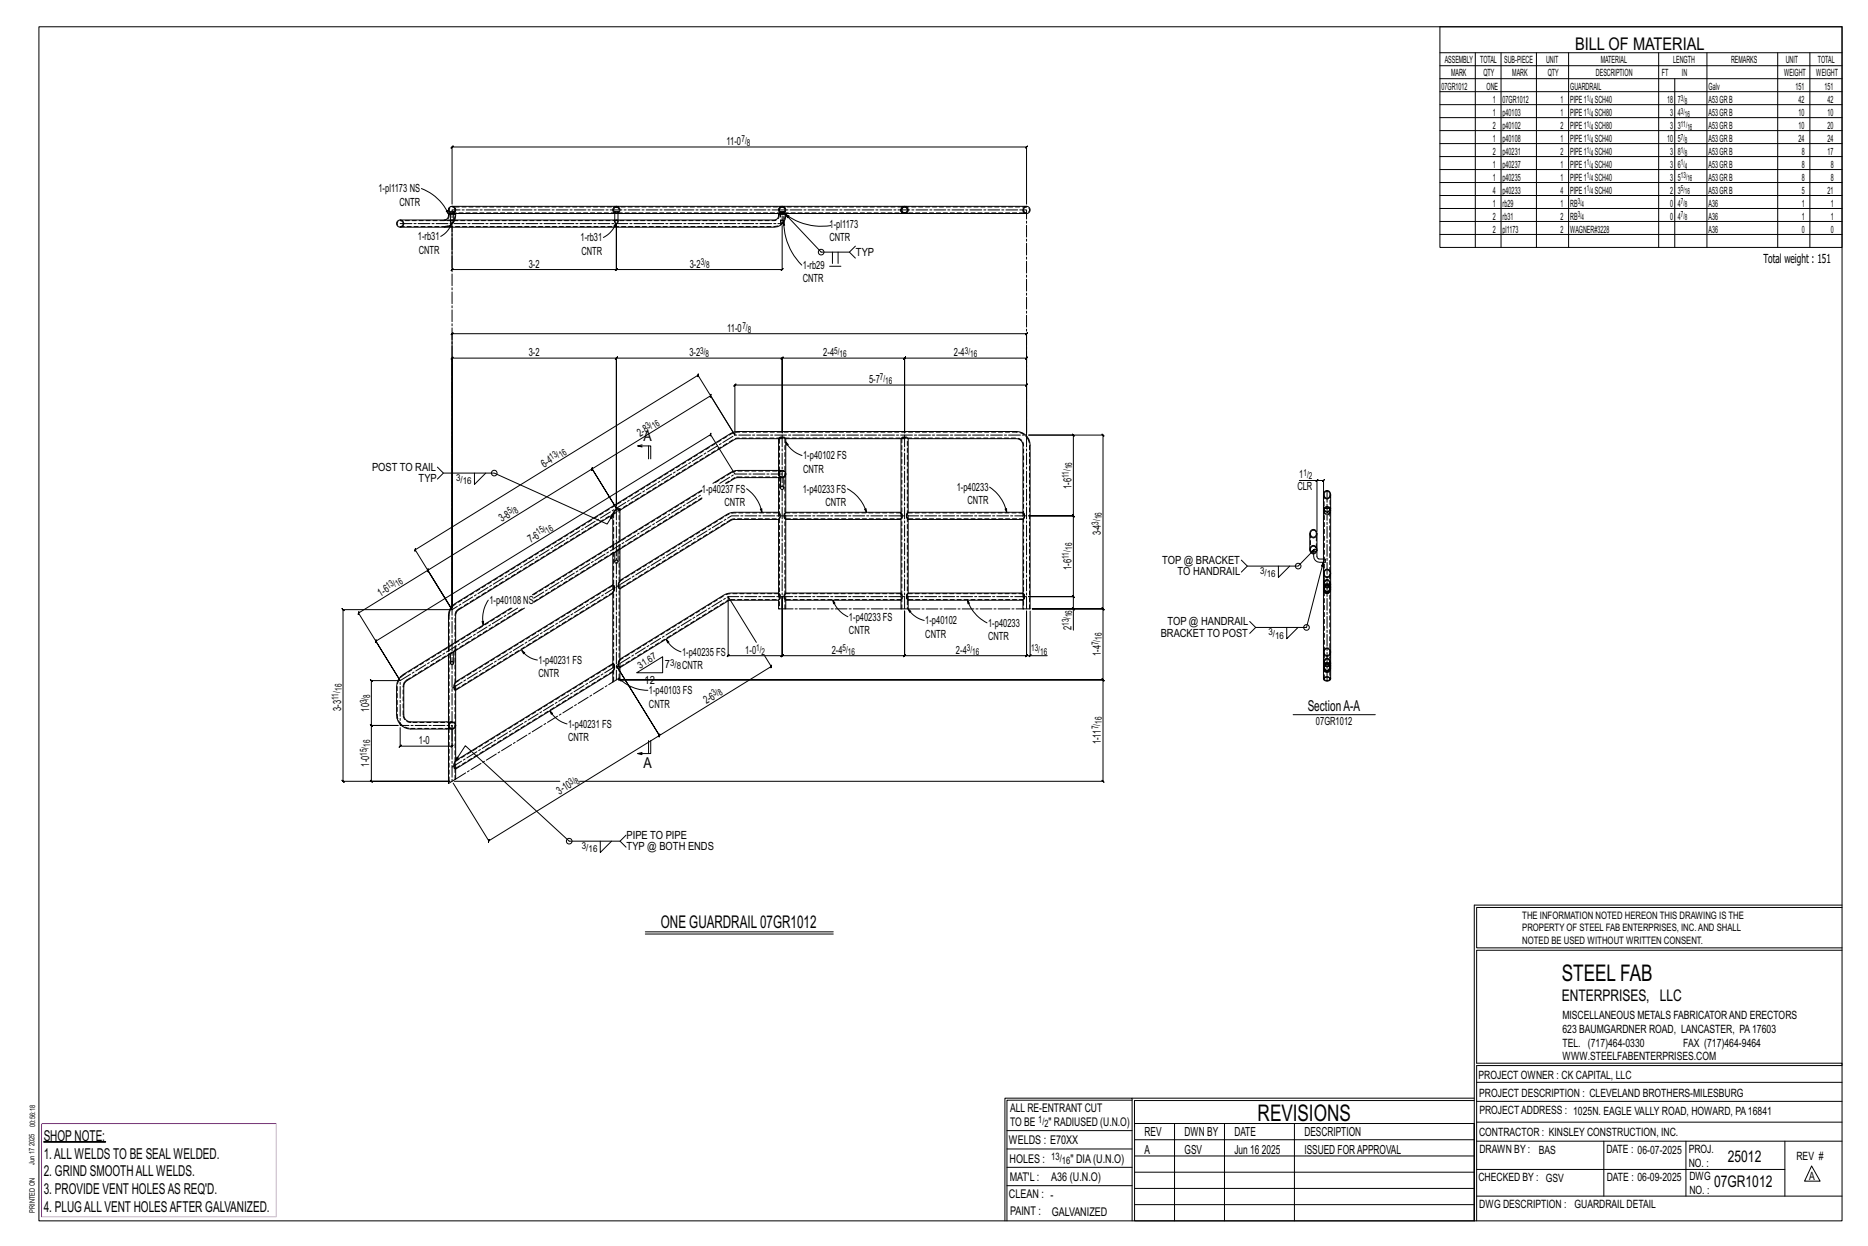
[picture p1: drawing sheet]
<svg xmlns="http://www.w3.org/2000/svg" width="914mm" height="610mm" viewBox="0 0 914 610" stroke-linecap="round" stroke-linejoin="round" font-family="sans-serif">
<path d="M21 559h31z" fill="#000" stroke="#000" stroke-width=".49"/>
<g fill="none" stroke="#000" stroke-width=".49">
<path d="M19 13h883v584h-883zM705 13h197v108h-197zM705 26h197M705 32h197M705 39h197M722 26v95M735 26v95M752 26v95M768 26v95M812 26v95M820 39v82M836 26v95"/>
<path d="M870 26v95M886 26v95M705 45h197M705 51h197M705 58h197M705 64h197M705 70h197M705 77h197M206 92a24 24 0 0 1 14 13M502 100v-28l1-1-1 1h-281l1-1-1 1v28M705 83h197M705 89h197"/>
<path d="M705 96h197M218 103h1l1 2zM220 105l-1 2-2 1M220 105h.1M220 101h1h281a1.8 1.8 0 0 1 2 2 1.8 1.8 0 0 1-2 1h-281l-1-1zM220 104v1M220 104v4M221 109v2h-1zM221 109a11 11 0 0 1-5 7M222 104v4M222 105h1M223 105v3"/>
<path d="M223 104v1M301 104v4M301 109v2h-1zM301 109a12 12 0 0 1-6 7M303 104v4M381 104v1M381 105v2l-2 1h-183a1.8 1.8 0 0 0-2 1 1.8 1.8 0 0 0 2 2h183a6 6 0 0 0 6-6M381 105h4M383 110v22v-1l-1 1h1h-81v-1l-1 1h1v-23v23v-1l-1 1h1h-81l1-1-1 1v-21M384 109h-1M384 108v2h-1zM384 108a30 30 0 0 0 8 22"/>
<path d="M385 105l1 1zM385 105l17 18h14l3-3M385 105a30 30 0 0 0 22 5M385 104v1M705 102h197M705 108h197M705 115h197M406 130h6M407 123v6M410 123v6M416 123l3 3M314 219l-2-1h7v7"/>
<path d="M314 218h-2M317 218v7M360 213l-12-19v-1v1l-58 35v1v-1l12 20-12-20v1v-1l-81 50 1-1-1 2v-1l12 19-12-19 1-1-1 2v-1l-34 21 1-1-1 2v-1l21 33-12-19v-1v1l164-101v-1v1l12 19M381 215h-21l-57 35v15M381 215l1-1h2l1 1M381 215v15M385 215v36M385 216l1 2h-1zM385 216a14 14 0 0 0 8 7M385 215h56M441 215l1-1h2l1 1M441 215v36"/>
<path d="M445 215v36M445 215h53h2l1 3v33M502 211v-36h1l-1 1v-1h-59l-1 1 1-1v37v-37l-1 1 1-1h-60l-1 1 1-1v37v-37l-1 1 1-1h-81l-1 1 1-1v73v-73l-1 1 1-1h-81h1l-1 1v-1v122v-134v1l1-1h-1h281v1l1-1h-1v49v-24h1l-1 1v-1h-142l-1 1 1-1v25l-18-29v-1v1l-139 85v-1v2v-1l18 29h-53h-1l1 1v-1v84h-1l1 1v-1h52h-38v1l-1-1h1v-27l-1-1 1 1h13h-13l-1-1 1 1v-22l-1-1 1 1h14M214 229l3 2h25l55 25 3-4M217 231l-3 3M232 231v6l6-6M344 240l-83 51M365 239a18 18 0 0 1 8 12M381 234v17M382 234v5a.8 .8 0 0 0 1 0 .8 .8 0 0 0 1 0v-5M383 234a1.8 1.8 0 0 0 2-2 1.8 1.8 0 0 0-2-2h-23l-11 6M384 234h.1"/>
<path d="M384 234h-23l-5 2M384 233h.1M415 239a19 19 0 0 1 9 12M484 238a19 19 0 0 1 9 13M636 235h9v25M645 235l-1 1 1-1zM645 235h3l-1 1 1-1v12M302 249h-1M344 244l-83 51M372 249h1v2zM381 254v36M381 251h1v2l-1 1"/>
<path d="M381 254h-23l-55 34v-3v-1M381 251h-22h-2l-54 33M385 251h56h1v2l-1 1h-56M385 251h-1v2l1 1M385 254v36M423 249h1v2zM441 254v36M445 254h56M445 251h56h1v2l-1 1M445 251h-1v2l1 1M445 254v36M492 249h1v2z"/>
<path d="M501 254v36M648 242v7M648 248v26l-3-1v-4M651 248v38a1.8 1.8 0 0 1-1 2 1.8 1.8 0 0 1-2-2v-11a4 4 0 0 1-5-3v-3h2M651 242a1.9 1.9 0 0 0-2-2 1.9 1.9 0 0 0-1 3 1.9 1.9 0 0 0 3 1v-2v7M300 267v-15l-76 47-1 2v13M300 271v15M303 269v6a.8 .8 0 0 1-1 1 .8 .8 0 0 1-1-1v-5h1M303 269v15M611 277l-3 3M626 277v5l5-5M641 261v8l1 2h1"/>
<path d="M644 269l-9 8h-24l-3-3M645 261v8M648 275l-8 32h-25l-3-3M239 294a16 16 0 0 0-2 12M250 298l-53 32a7 7 0 0 0-3 6v14a7 7 0 0 0 7 7h20a1.8 1.8 0 0 0 2-2 1.8 1.8 0 0 0-2-2h-20l-2-1-1-2v-16l1-1 58-35M300 290v35M300 286l1 1v2l-1 1M300 286l-77 48M300 290l-77 48M303 288v35M381 290l1 1v2l-1 1M381 290h-23l-3 1-52 32"/>
<path d="M381 294h-24l-54 33M385 294v4h-4v-4M385 290h56l1 1v2l-1 1h-56M385 290l-1 1v2l1 1M408 294l1 1h-1zM408 294a14 14 0 0 0 7 8M441 293v5h4v-4M445 294h56M445 298l1 1-1 1zM445 290h56l1 1v2l-1 1M445 290l-1 1v2l1 1M445 298a13 13 0 0 0 7 6"/>
<path d="M474 294l1 1h-1zM474 294a19 19 0 0 0 9 11M501 294v4h3v-80a7 7 0 0 0-6-7h-137l-2 1-136 83a7 7 0 0 0-3 6v15M504 299v22h9M505 298h20v10M525 297l1 1zM525 298v-6h1l-1-1v1h-21h21h1l-1-1v1v-40l1 1-1-1h-21h21l1 1-1-1v-39h1l-1-1v1h-21h36l-1-1 1 1v85l-1-1 1 1h-35h35l-1-1 1 1v35l-1-1 1 1h-237h237l-1-1 1 1v49h-1l1 1v-1h-256M648 286v39a1.8 1.8 0 0 0 2 1 1.8 1.8 0 0 0 1-1v-39M222 319v5a.8 .8 0 0 1-1 1 .8 .8 0 0 1-1-1v-4l1-1M223 318v16M236 304h1v2zM255 318l2 1-1 1z"/>
<path d="M255 318a12 12 0 0 0 8 5M326 313l1 1v1zM326 313a12 12 0 0 0 7 6M370 314l-14-22v29l1-1-1 1h27h-1l1-1v1v-29v29h-1l1-1v1h60h-1l1-1v1v-22v22h-1l1-1v1h59l1-1-1 1v-22v22l1-1-1 1h2M615 307l-3 3M630 307v6l5-6M220 320v33M223 334a3 3 0 0 0 0 4M223 338v34M300 325h1v2l-1 2M300 325l-77 47M300 329l-77 47"/>
<path d="M303 332l1 1zM303 332a20 20 0 0 0 14 6M303 323v1v2v1M303 327v5l-3 2v-5M312 329l12-8v8zM374 321l4 5v-1l-1 2 1-1-55 34v-1v2v-1l-21-34 21 34v-1v2v-1l-84 51v1v-1l-17-28M504 321l1-1zM648 325v7a2 2 0 0 0 2 1 2 2 0 0 0 1-1 1.5 1.5 0 0 1-1 1 1.5 1.5 0 0 1-2-1l2-1 1 1M651 325v7a2 2 0 0 0-1-1 2 2 0 0 0-2 1M220 357v26l3-2v-5M221 355v10h1l-1 1v-1h-25l-1 1 1-1v-9M269 348l1 1z"/>
<path d="M269 348a14 14 0 0 0 9 6M633 350h40M223 372a3 3 0 0 0 0 4M223 372l5-7 51 47h25l2-3M314 368l-2 1M317 362v7M319 362v7h-7h2M222 382h52M294 412v5l5-5M304 412l2 2M316 456h92M316 457h92"/>
<path d="M722 443v154M722 443h180M902 444h-179v20h179M902 465h-179v55h179v1h-179v76M554 538h-61v59M554 537h168M722 538h-167v13M723 539h179M723 530h179M493 553h61M555 550h167v47h-167zM555 558h167"/>
<path d="M575 550v47M599 550v47M634 550v47M723 549h179M723 558h179M785 558v27M825 558v27M874 558v27M493 571h61M493 562h61M555 573h167M555 566h167"/>
<path d="M723 572h151M887 570l4 8h-8zM492 597v-60h62v60M493 580h61M555 589h167M555 581h167M723 585h179"/>
<circle cx="402" cy="123" r="1.4"/>
<circle cx="242" cy="231" r="1.4"/>
<circle cx="650" cy="242" r="1.6"/>
<circle cx="635" cy="277" r="1.4"/>
<circle cx="643" cy="261" r="1.9"/>
<circle cx="643" cy="261" r="1.6"/>
<circle cx="649" cy="280" r="1.9"/>
<circle cx="650" cy="280" r="1.6"/>
<circle cx="640" cy="307" r="1.4"/>
<circle cx="649" cy="319" r="1.9"/>
<circle cx="650" cy="319" r="1.6"/>
<circle cx="279" cy="412" r="1.4"/>
</g>
<path d="M20 550h115v45h-115z" fill="none" stroke="#f0f" stroke-width=".5"/>
<g fill="none" stroke="#000" stroke-width=".49" stroke-dasharray="2 1.4">
<path d="M196 111h183a5 5 0 0 0 5-6M196 111h1M196 108l1 1v1M197 108h-1M197 111l1-1M197 110a1.5 1.5 0 0 1-1 1 1.5 1.5 0 0 1-2-2 1.5 1.5 0 0 1 2-1M198 110l-1-2M217 111h2M217 111a5 5 0 0 0 5-3M219 111l2-1 1-2M220 103v-1M220 105h.1"/>
<path d="M220 105l-1 2-2 1M220 102v2M220 108h.1M220 108h1M221 109l-1-1M221 108h.1M221 101h.1M221 104h.1M221 109h.1M221 104h-1M221 104h281M221 104h1"/>
<path d="M221 101l2 1v1M221 108h1M222 108h.1M222 109h-1M222 104h.1M222 101h.1M222 109h.1M222 104h-2M222 105h-2M222 108v1M222 108l1-3M222 101h-1"/>
<path d="M222 104h1M222 108h1M223 103v-1M223 103a1.5 1.5 0 0 1-2 1 1.5 1.5 0 0 1-1-2 1.5 1.5 0 0 1 1-1M223 105h.1M223 104h.1M223 104v-2M223 102v1M223 102l-1-1M300 103v-1M300 102l1-1M300 103h1"/>
<path d="M300 102v1M300 104v-1M301 103v1M301 104h-1M301 104h.1M301 101h.1M301 104h2zM301 102h-1M301 108h.1M301 109v-1M301 108h1M301 104h1l1-2"/>
<path d="M301 109h.1M302 101h1zM302 101h-1h1M302 101h.1M302 108h.1M302 109h-1M302 101l-1 1M302 109h.1M302 108h1M302 104h-1M303 108l-1 1M303 108h.1"/>
<path d="M303 104h.1M303 104h-1M303 102l-1-1M303 101h.1M303 101v2M303 102h.1M303 103v1M381 102h.1M381 105h.1M381 102l1-1M381 104v-2M381 105v2l-2 1h-183"/>
<path d="M382 102v1M382 103h.1M382 101h.1M382 102h.1M382 103v1M382 104h-1M382 104h.1M382 104h1zM382 101h2M382 104v4M382 109v-1M382 108h.1"/>
<path d="M382 109h.1M382 104l2-1M382 108h1M383 108h.1M383 109h-1M383 109h.1M383 104h1h-1M383 104h.1M383 101l-1 1M383 108h1M384 108h.1M384 108v1"/>
<path d="M384 104h-2M384 108v-4M384 104h.1M384 102l-1-1M384 101h.1M384 101v1M384 103h.1M384 102h.1M384 103v-1M384 105h.1M384 102h1M384 103v1"/>
<path d="M385 103h-1M385 102v1M441 103v-1M441 102h.1M441 102l1-1M441 104v-1M441 102v1M441 103h1M442 102h-1M442 101h.1M442 104l-1-1 1-2M442 104h.1"/>
<path d="M442 103v1M442 102h.1M442 104h-1M442 104h1zM442 101h2M442 104h2M443 104h1h-1M443 104h.1M443 101l-1 1M444 104v-1M444 102l-1-1M444 104h.1"/>
<path d="M444 101h.1M444 101v1M444 102h.1M444 103h.1M444 103v-1M444 102h1M444 103v1M445 103h-1M445 102v1M501 103l1 1M501 104h.1M501 101h.1"/>
<path d="M501 104v-1v-2M502 101h.1M502 104h.1M502 101l-1 2M502 101h-281M381 215h4M381 214h3M382 215v-1M382 214h.1M382 214l2 1M384 215v83M384 214h57"/>
<path d="M441 215h4M441 214h3M442 215v-1M442 214h.1M442 214l2 1v83M444 214h54l1 1 2 1M498 211h-137l-2 1-136 84-1 1-2 2M501 216v82M503 215a6 6 0 0 0-5-4M355 236l6-3M358 231l-8 5M360 231h-2"/>
<path d="M361 233h.1M361 233h22M380 230l-20 1M381 230h.1M381 230v3M381 233v1M381 232l1 1M381 232v1M381 233h.1M381 231v1M381 233h1M381 232l1-1"/>
<path d="M382 230v-15M382 230v3M382 233v65M382 233h.1M382 231h.1M382 233l-1-1M382 231a1.5 1.5 0 0 1 2 0 1.5 1.5 0 0 1-1 2M382 230l-1 2M382 233l1 1M382 233v1M382 230l-1 1M382 234h.1"/>
<path d="M382 234h1M383 238l-1 1M383 230h-3M383 230h-1M383 233h-1M383 234h1M384 234h.1M384 234v-1M384 239l-1-1M384 231h.1M384 233h.1M384 233l1-1"/>
<path d="M385 232l-1-2h-2M300 252l3-2M300 251v1M300 251h.1M300 251h1M301 251v-1M301 250h.1M301 250l2-1M301 249l-1 2M303 249h.1M303 249h-1M303 250v-1"/>
<path d="M303 249v16M344 240l-83 51M358 254l-55 34v-1v-1M358 251h23M381 251v3M381 251h.1M381 251l1 1M382 252l-1 2h-22h-1M384 253l1-2M384 253h.1M384 254v-1M385 254h-1"/>
<path d="M385 254v-3M385 251h56M441 254h-56M441 251h.1M441 251v3M441 251v1M441 252v2M444 253l1-2M444 253h.1M444 254v-1M444 254h.1M445 254v-3"/>
<path d="M445 251h56M501 254h-57M501 251h.1M501 251v3M501 251v1M501 252v2M648 250l1 2h1M648 249l2 2M648 248v1M648 249v1M648 248h.1M648 242v8"/>
<path d="M648 250l1-2M648 249h.1M648 249h1M648 250v-1M649 249h.1M649 250h-1M649 250h.1M649 252l-1-2M649 248h1l1 2M649 249h2v83M650 251l1-2M650 250h-1"/>
<path d="M650 248l-2 1M650 252l1-1v-1M651 249l-1 1M651 249h.1M651 250v-8M651 249l-1-1M651 250v1l-2 1M651 248l-1 1-2-1M651 249v-1M651 248h.1M651 250v-1M300 267h.1"/>
<path d="M300 267v3M300 270v1M300 267v-16M300 270v63M302 274l-1 1M302 269v1M303 269h-1M303 275l-1-1M303 269v-4M303 269v-1M303 268v-3M303 265h.1"/>
<path d="M641 268v1M641 261v8M641 269l2-2M641 269h.1M642 270l-1-1M643 271l-1-1M643 267l-2 1M643 267l1 1v1v-8M643 271l2-2M644 270l-1-1M644 269v1l-1 1M644 268l-1-1"/>
<path d="M645 269h.1M645 269l-1 1M645 269l-1-1M648 274v1M648 275h1M649 275v-1h-1M220 299v2M223 299l1-1M224 298l135-83 2-1h20M251 298l-53 32M261 294l83-50M300 286v1"/>
<path d="M300 286v4M300 290l-77 47M300 287h.1M300 287h1M300 289v1M301 287l-1 2M303 286v-1M303 285h.1M303 285l53-33 2-1M303 288v-4M381 290v4M381 290v1"/>
<path d="M381 290h-23l-4 1M381 291h.1M381 291h1M382 291l-1 2h-24M384 292l1-2M384 293v-1M384 293h.1M385 293h-1M385 294v-4M385 290l56 1M441 294l-56-1M441 290h.1"/>
<path d="M441 291h.1M441 290v3M441 291v2M441 298l1-83M444 292l1-2M444 293v-1M444 293h.1M445 294v-4M445 290l56 1M501 294l-57-1M501 290h.1M501 290v4"/>
<path d="M501 291h.1M501 298h.1M501 291v2M504 298v-80l-1-3M648 288v1M648 286h.1M648 287v-1M648 289v1M648 287v1v-1M648 285v2M648 288h.1M648 285v1"/>
<path d="M648 281v5M648 287v1M648 286v-1M648 289v-1M648 287h.1M648 288l1 1M648 286h1M648 290h1M648 286v1M648 287h1M648 285h1M649 286h-1"/>
<path d="M649 285v-1M649 287h-1M649 289h-1M649 286h.1M649 290h.1M649 289h.1M649 290l-1-1M649 287h.1M649 284h.1M649 286v1M649 290v-1M649 287h1"/>
<path d="M649 289h1M649 290h1M649 286h1M649 284h1M650 286h.1M650 284l1 1M650 289h.1M650 287h.1M650 286h-1M650 290h-1M650 290h.1M650 284h-1l-1 1"/>
<path d="M650 289h1M650 287h-1M650 290h1M650 286h1M650 287h1M651 290v-1M651 289v-1M651 286h.1M651 289l-1 1M651 287l-1-1M651 288v-1M651 287v2"/>
<path d="M651 286h-1M651 285h.1M651 289h.1M651 287v-1M651 285v1v-5M651 286l-1 1M651 285l-1-1M651 286v1M651 289v-2M651 288v1M651 287h.1M651 288h.1"/>
<path d="M651 287v-2M651 286v-1M651 287v1v-1M220 316v1M220 317v3M220 301v16M220 320v33M222 319h-1M222 319h.1M223 318v-3M223 315v-16M223 318h.1"/>
<path d="M223 315v-1M648 319v5M195 333l-1 3v14M197 336l1-2M198 330l-3 3M198 334l1-1M199 333l57-35M220 320h.1M221 324h-1M222 324h-1M222 337l1-3M223 337h-1"/>
<path d="M223 334v-16M223 337h.1M223 338h.1M223 334h.1M223 334l77-48M223 337v-3M300 325h.1M300 325v4M300 328l-77 48M300 325l1 1M300 327v1M301 326l-1 1"/>
<path d="M303 324h.1M303 332v-63M303 324v-1M303 323h.1M303 323l51-32M303 326v-1v-1M303 326l54-33M303 327v-4M648 327v1M648 325v-1M648 325h.1M648 328h.1"/>
<path d="M648 326v1v-2M648 323v3M648 327h.1M648 323v1M648 326v1v-1M648 326h.1M648 326v1M648 324v-1M648 332v-83M648 324h.1M648 325v2M648 325v1"/>
<path d="M648 327h1M648 324h1M648 328l1 1M648 328v-1M648 326l1-1M648 323h1M649 325h-1M649 326l-1-1M649 323h.1M649 328l-1-1M649 324h.1M649 329h.1"/>
<path d="M649 327v1M649 328h-1M649 325h.1M649 323v-1M649 328h.1M649 325h1M649 328h1M649 329h1M649 324h1M649 322h1M649 326h.1M650 324h.1"/>
<path d="M650 322l1 1M650 328h.1M650 325h.1M650 325h-1M650 329l-1-1M650 329h.1M650 328h-1M650 322h-1l-1 1M650 328l1-1M650 328v1M650 326h-1M650 329h1"/>
<path d="M650 324h1M650 325l1 1M650 326h.1M651 329v-1M651 327h.1M651 324h.1M651 328h-1M651 325h-1M651 327v-2M651 326v2M651 325l-1 1M651 323v1"/>
<path d="M651 324v1M651 327v1M651 325h.1M651 324v1v-6M651 327v-1M651 323l-1-1M651 325v1M651 328v-2M651 326v-1M651 326v-3M651 324v-1M651 326v1v-1"/>
<path d="M194 350l1 3M195 353l1 1M196 354l2 2M197 350v-14M198 352l-1-2M198 356h3M201 353l-3-1M201 356h20M220 355v1M220 353h.1M220 353v2M220 355h.1"/>
<path d="M220 356v1M220 354v2M220 355v-1M220 353v1M220 354v1M220 356h.1M220 356v27M220 356v-1M220 354a1.5 1.5 0 0 1 3 0 1.5 1.5 0 0 1-2 2M220 356l1 1M220 356a1.7 1.7 0 0 0 3-1 1.8 1.8 0 0 0-3-2M221 353h-20"/>
<path d="M221 356h-1M221 353h.1M221 353h-1M223 355v-21M222 375l1-2M223 376l-1-1M223 373v-18M223 376h.1M223 373h.1M223 373l77-48M223 372h.1M223 376v-4"/>
<path d="M220 383h.1M223 381v-8"/>
<circle cx="502" cy="103" r="1.5"/>
</g>
<g fill="none" stroke="#000" stroke-width=".49" stroke-dasharray="5.8 1 1 1">
<path d="M196 109h187v-6M383 213v85M443 213v85M352 236l8-4h23M650 240v93M302 249v84M221 298v-195h281v110M253 298l-57 35v22h25M261 293l83-51M441 298h-56M445 298h56M502 298v-85h-142l-139 85v84"/>
<path d="M502 292h-146l-135 83M221 337l137-85h144M223 381l77-47"/>
</g>
<g font-size="11.2">
<text x="764" y="480">STEEL FAB</text>
<text x="616" y="548">REVISIONS</text>
</g>
<g font-size="8.6">
<text x="771" y="24">BILL OF MATERIAL</text>
<text x="323" y="454">ONE GUARDRAIL07GR1012</text>
</g>
<g font-size="7.9">
<text x="765" y="490">ENTERPRISES, LLC</text>
<text x="846" y="569">25012</text>
<text x="839" y="581">07GR1012</text>
</g>
<g font-size="7.3">
<text x="315" y="216">A</text>
<text x="640" y="348">SectionA-A</text>
<text x="315" y="376">A</text>
<text x="21" y="558">SHOPNOTE:</text>
<text x="21" y="567">1.ALLWELDSTO BE SEALWELDED.</text>
<text x="21" y="576">2. GRIND SMOOTHALLWELDS.</text>
<text x="21" y="584">3. PROVIDE VENT HOLESAS REQ'D.</text>
<text x="21" y="593">4. PLUGALLVENT HOLESAFTER GALVANIZED.</text>
</g>
<g font-size="6.1">
<text x="863" y="129">Total weight : 151</text>
<text x="560" y="556">REV</text>
<text x="580" y="556">DWN BY</text>
<text x="604" y="556">DATE</text>
<text x="639" y="556">DESCRIPTION</text>
<text x="560" y="564">A</text>
<text x="580" y="564">GSV</text>
<text x="604" y="564">Jun 16</text>
<text x="618" y="564">2025</text>
<text x="639" y="564">ISSUED FORAPPROVAL</text>
</g>
<g font-size="5.9">
<text x="494" y="560">WELDS : E70XX</text>
<text x="494" y="569">HOLES :</text>
<text x="524" y="569">&quot; DIA(U.N.O)</text>
<text x="494" y="578">MAT'L :</text>
<text x="515" y="578">A36 (U.N.O)</text>
<text x="494" y="586">CLEAN : -</text>
<text x="495" y="595">PAINT :</text>
<text x="515" y="595">GALVANIZED</text>
</g>
<g font-size="5.8">
<text x="494" y="544">ALL RE-ENTRANT CUT</text>
<text x="494" y="551">TO BE</text>
<text x="513" y="551">&quot; RADIUSED (U.N.O)</text>
</g>
<g font-size="5.6">
<text x="765" y="499">MISCELLANEOUS METALS FABRICATORAND ERECTORS</text>
<text x="765" y="505">623 BAUMGARDNER ROAD, LANCASTER, PA17603</text>
<text x="765" y="512">TEL. (717)464-0330</text>
<text x="824" y="512">FAX (717)464-9464</text>
<text x="765" y="519">WWW.STEELFABENTERPRISES.COM</text>
<text x="724" y="528">PROJECT OWNER : CK CAPITAL, LLC</text>
<text x="724" y="537">PROJECT DESCRIPTION : CLEVELAND BROTHERS-MILESBURG</text>
<text x="724" y="545">PROJECTADDRESS : 1025N. EAGLE VALLY ROAD, HOWARD, PA16841</text>
<text x="724" y="556">CONTRACTOR : KINSLEY CONSTRUCTION, INC.</text>
<text x="724" y="564">DRAWN BY :</text>
<text x="753" y="564">BAS</text>
<text x="786" y="564">DATE : 06-07-2025</text>
<text x="827" y="564">PROJ.</text>
<text x="879" y="568">REV #</text>
<text x="827" y="571">NO. :</text>
<text x="724" y="578">CHECKED BY : GSV</text>
<text x="787" y="578">DATE : 06-09-2025</text>
<text x="827" y="578">DWG</text>
<text x="886" y="578">A</text>
<text x="827" y="584">NO. :</text>
<text x="724" y="591">DWG DESCRIPTION : GUARDRAIL DETAIL</text>
</g>
<g font-size="5.5">
<text x="356" y="71">11-0</text>
<text x="185" y="94">1-pl1173 NS</text>
<text x="196" y="101">CNTR</text>
<text x="406" y="112">1-pl1173</text>
<text x="205" y="118">1-rb31</text>
<text x="284" y="118">1-rb31</text>
<text x="406" y="118">CNTR</text>
<text x="205" y="124">CNTR</text>
<text x="285" y="125">CNTR</text>
<text x="419" y="125">TYP</text>
<text x="259" y="131">3-2</text>
<text x="338" y="131">3-2</text>
<text x="393" y="132">1-rb29</text>
<text x="393" y="138">CNTR</text>
<text x="356" y="162">11-0</text>
<text x="259" y="174">3-2</text>
<text x="337" y="174">3-2</text>
<text x="403" y="174">2-4</text>
<text x="467" y="174">2-4</text>
<text x="425" y="187">5-7</text>
<text x="313" y="214" transform="rotate(-32 313 214)">2-8</text>
<text x="393" y="225">1-p40102 FS</text>
<text x="182" y="230">POST TO RAIL</text>
<text x="266" y="229" transform="rotate(-32 266 229)">6-4</text>
<text x="393" y="231">CNTR</text>
<text x="205" y="236">TYP</text>
<text x="524" y="239" transform="rotate(-90 524 239)">1-6</text>
<text x="635" y="240">CLR</text>
<text x="636" y="234">1</text>
<text x="344" y="241">1-p40237 FS</text>
<text x="393" y="241">1-p40233 FS</text>
<text x="468" y="240">1-p40233</text>
<text x="355" y="248">CNTR</text>
<text x="404" y="248">CNTR</text>
<text x="474" y="247">CNTR</text>
<text x="246" y="255" transform="rotate(-32 246 255)">3-8</text>
<text x="539" y="262" transform="rotate(-90 539 262)">3-4</text>
<text x="260" y="266" transform="rotate(-32 260 266)">7-6</text>
<text x="569" y="276">TOP @ BRACKET</text>
<text x="524" y="279" transform="rotate(-90 524 279)">1-6</text>
<text x="576" y="282">TO HANDRAIL</text>
<text x="186" y="292" transform="rotate(-32 186 292)">1-6</text>
<text x="240" y="296">1-p40108 NS</text>
<text x="416" y="304">1-p40233 FS</text>
<text x="453" y="305">1-p40102</text>
<text x="571" y="306">TOP @ HANDRAIL</text>
<text x="416" y="310">CNTR</text>
<text x="453" y="312">CNTR</text>
<text x="484" y="307">1-p40233</text>
<text x="524" y="308" transform="rotate(-90 524 308)">2</text>
<text x="568" y="312">BRACKET TO POST</text>
<text x="484" y="313">CNTR</text>
<text x="334" y="321">1-p40235 FS</text>
<text x="365" y="320">1-0</text>
<text x="407" y="320">2-4</text>
<text x="468" y="320">2-4</text>
<text x="539" y="321" transform="rotate(-90 539 321)">1-4</text>
<text x="264" y="325">1-p40231 FS</text>
<text x="325" y="327">7</text>
<text x="334" y="327">CNTR</text>
<text x="264" y="331">CNTR</text>
<text x="315" y="335">12</text>
<text x="318" y="340">1-p40103 FS</text>
<text x="167" y="348" transform="rotate(-90 167 348)">3-3</text>
<text x="318" y="346">CNTR</text>
<text x="346" y="345" transform="rotate(-32 346 345)">2-6</text>
<text x="181" y="348" transform="rotate(-90 181 348)">10</text>
<text x="278" y="356">1-p40231 FS</text>
<text x="644" y="355">07GR1012</text>
<text x="205" y="364">1-0</text>
<text x="278" y="363">CNTR</text>
<text x="539" y="364" transform="rotate(-90 539 364)">1-11</text>
<text x="181" y="375" transform="rotate(-90 181 375)">1-0</text>
<text x="274" y="389" transform="rotate(-32 274 389)">3-10</text>
<text x="307" y="411">PIPE TO PIPE</text>
<text x="307" y="416">TYP @ BOTH ENDS</text>
</g>
<g font-size="5">
<text x="745" y="450">THE INFORMATION NOTED HEREON THIS DRAWING IS THE</text>
<text x="745" y="456">PROPERTY OF STEEL FAB ENTERPRISES, INC.AND SHALL</text>
<text x="745" y="462">NOTED BE USED WITHOUT WRITTEN CONSENT.</text>
<text x="508" y="550">1/</text>
<text x="511" y="551">2</text>
<text x="515" y="568">13/</text>
<text x="520" y="570">16</text>
</g>
<g font-size="4.9">
<text x="707" y="31">ASSEMBLY</text>
<text x="725" y="31">TOTAL</text>
<text x="736" y="31">SUB-PIECE</text>
<text x="757" y="31">UNIT</text>
<text x="784" y="31">MATERIAL</text>
<text x="819" y="31">LENGTH</text>
<text x="847" y="31">REMARKS</text>
<text x="874" y="31">UNIT</text>
<text x="890" y="31">TOTAL</text>
<text x="710" y="37">MARK</text>
<text x="726" y="37">QTY</text>
<text x="740" y="37">MARK</text>
<text x="758" y="37">QTY</text>
<text x="781" y="37">DESCRIPTION</text>
<text x="814" y="37">FT</text>
<text x="823" y="37">IN</text>
<text x="873" y="37">WEIGHT</text>
<text x="889" y="37">WEIGHT</text>
<text x="706" y="44">07GR1012</text>
<text x="728" y="44">ONE</text>
<text x="769" y="44">GUARDRAIL</text>
<text x="836" y="44">Galv</text>
<text x="879" y="44">151</text>
<text x="893" y="44">151</text>
<text x="731" y="50">1</text>
<text x="736" y="50">07GR1012</text>
<text x="764" y="50">1</text>
<text x="769" y="50">PIPE1</text>
<text x="781" y="50">SCH40</text>
<text x="816" y="50">18</text>
<text x="821" y="50">7</text>
<text x="836" y="50">A53GRB</text>
<text x="880" y="50">42</text>
<text x="895" y="50">42</text>
<text x="731" y="57">1</text>
<text x="736" y="57">p40103</text>
<text x="764" y="57">1</text>
<text x="769" y="57">PIPE1</text>
<text x="781" y="57">SCH80</text>
<text x="818" y="57">3</text>
<text x="821" y="57">4</text>
<text x="836" y="57">A53GRB</text>
<text x="880" y="57">10</text>
<text x="895" y="57">10</text>
<text x="731" y="63">2</text>
<text x="736" y="63">p40102</text>
<text x="764" y="63">2</text>
<text x="769" y="63">PIPE1</text>
<text x="781" y="63">SCH80</text>
<text x="818" y="63">3</text>
<text x="821" y="63">3</text>
<text x="836" y="63">A53GRB</text>
<text x="880" y="63">10</text>
<text x="895" y="63">20</text>
<text x="731" y="69">1</text>
<text x="736" y="69">p40108</text>
<text x="764" y="69">1</text>
<text x="769" y="69">PIPE1</text>
<text x="781" y="69">SCH40</text>
<text x="816" y="69">10</text>
<text x="821" y="69">5</text>
<text x="836" y="69">A53GRB</text>
<text x="880" y="69">24</text>
<text x="895" y="69">24</text>
<text x="731" y="76">2</text>
<text x="736" y="76">p40231</text>
<text x="764" y="76">2</text>
<text x="769" y="76">PIPE1</text>
<text x="781" y="76">SCH40</text>
<text x="818" y="76">3</text>
<text x="821" y="76">8</text>
<text x="836" y="76">A53GRB</text>
<text x="882" y="76">8</text>
<text x="895" y="76">17</text>
<text x="731" y="82">1</text>
<text x="736" y="82">p40237</text>
<text x="764" y="82">1</text>
<text x="769" y="82">PIPE1</text>
<text x="781" y="82">SCH40</text>
<text x="818" y="82">3</text>
<text x="821" y="82">6</text>
<text x="836" y="82">A53GRB</text>
<text x="882" y="82">8</text>
<text x="896" y="82">8</text>
<text x="731" y="88">1</text>
<text x="736" y="88">p40235</text>
<text x="764" y="88">1</text>
<text x="769" y="88">PIPE1</text>
<text x="781" y="88">SCH40</text>
<text x="818" y="88">3</text>
<text x="821" y="88">5</text>
<text x="836" y="88">A53GRB</text>
<text x="882" y="88">8</text>
<text x="896" y="88">8</text>
<text x="731" y="95">4</text>
<text x="736" y="95">p40233</text>
<text x="764" y="95">4</text>
<text x="769" y="95">PIPE1</text>
<text x="781" y="95">SCH40</text>
<text x="818" y="95">2</text>
<text x="821" y="95">3</text>
<text x="836" y="95">A53GRB</text>
<text x="882" y="95">5</text>
<text x="895" y="95">21</text>
<text x="731" y="101">1</text>
<text x="736" y="101">rb29</text>
<text x="764" y="101">1</text>
<text x="769" y="101">RB</text>
<text x="818" y="101">0</text>
<text x="821" y="101">4</text>
<text x="836" y="101">A36</text>
<text x="882" y="101">1</text>
<text x="896" y="101">1</text>
<text x="731" y="107">2</text>
<text x="736" y="107">rb31</text>
<text x="764" y="107">2</text>
<text x="769" y="107">RB</text>
<text x="818" y="107">0</text>
<text x="821" y="107">4</text>
<text x="836" y="107">A36</text>
<text x="882" y="107">1</text>
<text x="896" y="107">1</text>
<text x="731" y="114">2</text>
<text x="736" y="114">pl1173</text>
<text x="764" y="114">2</text>
<text x="769" y="114">WAGNER#3228</text>
<text x="836" y="114">A36</text>
<text x="882" y="114">0</text>
<text x="896" y="114">0</text>
</g>
<g font-size="4.7">
<text x="363" y="70">7/</text>
<text x="366" y="71">8</text>
<text x="343" y="130">3/</text>
<text x="346" y="131">8</text>
<text x="363" y="161">7/</text>
<text x="366" y="163">8</text>
<text x="343" y="173">3/</text>
<text x="408" y="173">5/</text>
<text x="472" y="173">3/</text>
<text x="345" y="175">8</text>
<text x="411" y="175">16</text>
<text x="475" y="175">16</text>
<text x="431" y="186">7/</text>
<text x="433" y="188">16</text>
<text x="317" y="210" transform="rotate(-32 317 210)">3/</text>
<text x="320" y="210" transform="rotate(-32 320 210)">16</text>
<text x="270" y="225" transform="rotate(-32 270 225)">13/</text>
<text x="275" y="224" transform="rotate(-32 275 224)">16</text>
<text x="523" y="234" transform="rotate(-90 523 234)">11/</text>
<text x="525" y="230" transform="rotate(-90 525 230)">16</text>
<text x="638" y="233">1/</text>
<text x="223" y="235">3/</text>
<text x="227" y="237">16</text>
<text x="641" y="235">2</text>
<text x="250" y="252" transform="rotate(-32 250 252)">5/</text>
<text x="253" y="252" transform="rotate(-32 253 252)">8</text>
<text x="538" y="257" transform="rotate(-90 538 257)">3/</text>
<text x="539" y="254" transform="rotate(-90 539 254)">16</text>
<text x="264" y="262" transform="rotate(-32 264 262)">15/</text>
<text x="268" y="261" transform="rotate(-32 268 261)">16</text>
<text x="525" y="269" transform="rotate(-90 525 269)">16</text>
<text x="523" y="273" transform="rotate(-90 523 273)">11/</text>
<text x="617" y="281">3/</text>
<text x="195" y="287" transform="rotate(-32 195 287)">16</text>
<text x="620" y="282">16</text>
<text x="190" y="288" transform="rotate(-32 190 288)">13/</text>
<text x="525" y="302" transform="rotate(-90 525 302)">16</text>
<text x="523" y="306" transform="rotate(-90 523 306)">13/</text>
<text x="621" y="311">3/</text>
<text x="538" y="316" transform="rotate(-90 538 316)">7/</text>
<text x="539" y="313" transform="rotate(-90 539 313)">16</text>
<text x="624" y="312">16</text>
<text x="370" y="319">1/</text>
<text x="373" y="320">2</text>
<text x="412" y="319">5/</text>
<text x="415" y="320">16</text>
<text x="473" y="319">3/</text>
<text x="476" y="320">16</text>
<text x="505" y="319">13/</text>
<text x="509" y="320">16</text>
<text x="313" y="327" transform="rotate(-32 313 327)">31.67</text>
<text x="328" y="326">3/</text>
<text x="331" y="327">8</text>
<text x="167" y="338" transform="rotate(-90 167 338)">16</text>
<text x="181" y="341" transform="rotate(-90 181 341)">8</text>
<text x="350" y="341" transform="rotate(-32 350 341)">3/</text>
<text x="353" y="341" transform="rotate(-32 353 341)">8</text>
<text x="166" y="342" transform="rotate(-90 166 342)">11/</text>
<text x="180" y="344" transform="rotate(-90 180 344)">3/</text>
<text x="538" y="357" transform="rotate(-90 538 357)">7/</text>
<text x="539" y="354" transform="rotate(-90 539 354)">16</text>
<text x="181" y="365" transform="rotate(-90 181 365)">16</text>
<text x="180" y="370" transform="rotate(-90 180 370)">15/</text>
<text x="280" y="384" transform="rotate(-32 280 384)">3/</text>
<text x="283" y="384" transform="rotate(-32 283 384)">8</text>
<text x="285" y="415">3/</text>
<text x="288" y="417">16</text>
</g>
<g font-size="4.2">
<text x="777" y="49">1/</text>
<text x="779" y="51">4</text>
<text x="823" y="49">3/</text>
<text x="825" y="51">8</text>
<text x="777" y="56">1/</text>
<text x="779" y="57">4</text>
<text x="823" y="56">3/</text>
<text x="825" y="57">16</text>
<text x="777" y="62">1/</text>
<text x="779" y="63">4</text>
<text x="823" y="62">11/</text>
<text x="826" y="63">16</text>
<text x="777" y="68">1/</text>
<text x="779" y="70">4</text>
<text x="823" y="68">7/</text>
<text x="825" y="70">8</text>
<text x="777" y="75">1/</text>
<text x="779" y="76">4</text>
<text x="823" y="75">1/</text>
<text x="825" y="76">8</text>
<text x="777" y="81">1/</text>
<text x="779" y="82">4</text>
<text x="823" y="81">1/</text>
<text x="825" y="82">4</text>
<text x="777" y="87">1/</text>
<text x="779" y="89">4</text>
<text x="823" y="87">13/</text>
<text x="826" y="89">16</text>
<text x="777" y="94">1/</text>
<text x="779" y="95">4</text>
<text x="823" y="94">5/</text>
<text x="825" y="95">16</text>
<text x="772" y="100">3/</text>
<text x="774" y="101">4</text>
<text x="823" y="100">7/</text>
<text x="825" y="101">8</text>
<text x="772" y="106">3/</text>
<text x="774" y="108">4</text>
<text x="823" y="106">7/</text>
<text x="825" y="108">8</text>
</g>
<g font-size="3.7">
<text x="17" y="551" transform="rotate(-90 17 551)">00:56:18</text>
<text x="17" y="561" transform="rotate(-90 17 561)">2025</text>
<text x="17" y="570" transform="rotate(-90 17 570)">Jun 17</text>
<text x="17" y="593" transform="rotate(-90 17 593)">PRINTED ON</text>
</g>
</svg>
